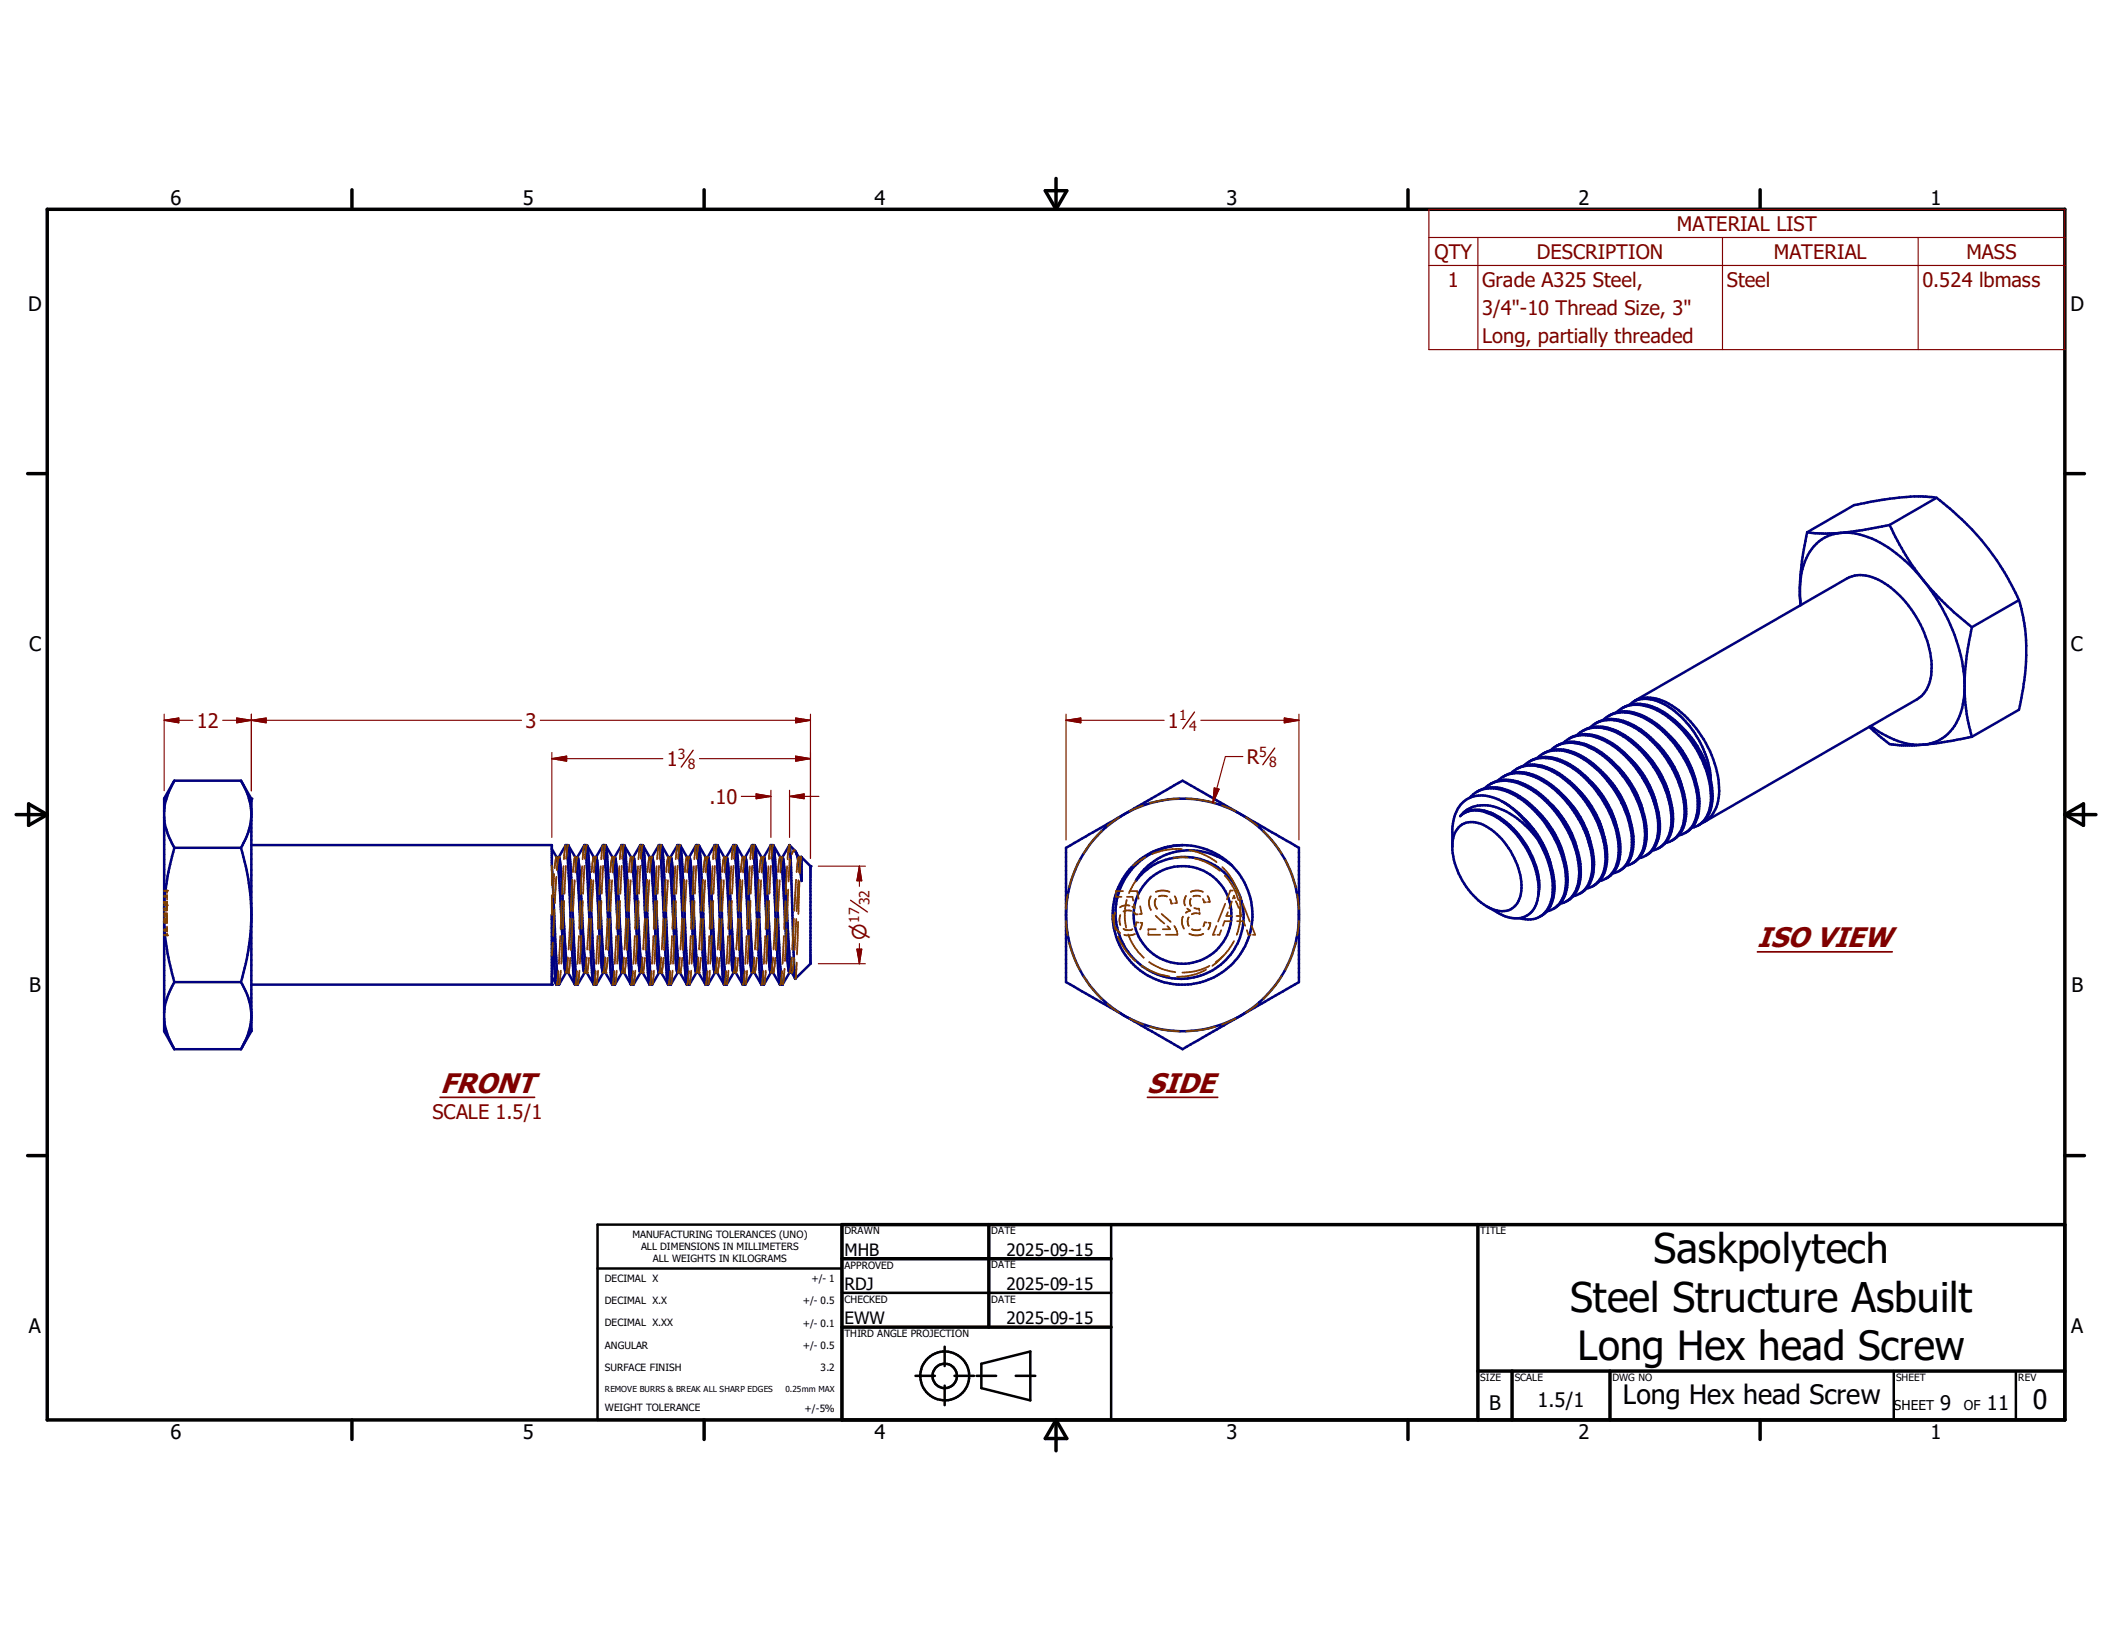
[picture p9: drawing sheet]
<svg xmlns="http://www.w3.org/2000/svg" width="279mm" height="216mm" viewBox="0 0 279 216" stroke-linecap="round" stroke-linejoin="round" font-family="sans-serif">
<circle cx="107.4" cy="114.7" r=".17" fill="#000080"/>
<g fill="none" stroke="#000080" stroke-width=".33">
<path d="M73.1 111.9v2.8l.5 10 .2 4.4 .2 1.3M75.3 112l.1 .5 .2 2.3 .6 13.3 .3 2.3M77.8 112l.1 .5 .2 2.3 .6 13.3 .3 2.3M80.2 112l.2 .5 .1 2.3 .6 11.5a17.9 17.9 0 0 0 .3 4.1M82.7 112l.2 1.6 .6 13.1 .2 2.7 .2 1M85.2 112l.1 .7 .2 2.4 .5 11.6a15.6 15.6 0 0 0 .4 3.7M87.6 112l.3 1.8 .6 13.3 .2 2.5 .1 .8M90.1 112l.3 1.8 .6 13.3 .1 2.5 .2 .8M92.6 112l.2 1.8 .6 13.3 .2 2.5 .2 .8M95 112l.3 1.8 .6 13.6 .2 2.2 .1 .8M97.5 112a24.5 24.5 0 0 1 .4 4.6l.5 10.8 .2 2.4 .1 .6M100 112a20.3 20.3 0 0 1 .3 4.2l.6 11.2 .1 2.4 .2 .6"/>
<path d="M102.5 112l.1 1.1 .2 2.7 .5 11.6 .2 2.4 .2 .6M104.6 111.9v.1M104.6 112l.2 2.9 .4 12.8 .2 2M105.3 112.7a10.5 10.5 0 0 1 .8 3.5l.1 .5v-3.2M106.1 113.5h.1M107.4 114.7v13M74 130.4h.1M74.1 130.4h-.1M76.5 130.4h.1M79 130.4h.1M81.5 130.4h-.1M83.9 130.4h.1"/>
<path d="M86.4 130.4h.1M88.9 130.4h.1M91.3 130.4h.1M93.8 130.4h.1M96.3 130.4h.1M98.7 130.4h.1M101.2 130.4h.1M103.7 130.4h.1"/>
</g>
<circle cx="73.1" cy="130.4" r=".17" fill="#000080"/>
<g fill="none" stroke="#000080" stroke-width=".33">
<path d="M75 111.9l-.1 .1M75 112l.1 .8 .2 2.5 .6 12.3a8.5 8.5 0 0 0 .3 2.8M77.4 111.9v.1M77.5 112a44.4 44.4 0 0 1 .4 6.6l.4 8.6 .2 2.5 .2 .7M79.9 111.9v.1M79.9 112l.2 1 .2 2.7 .5 11.6 .2 2.4 .1 .7M82.4 111.9l-.1 .1M82.4 111.9v.1M82.4 112a17.9 17.9 0 0 1 .3 4l.6 11.6 .1 2.1 .2 .7M84.8 111.9v.1M84.9 112l.2 2.3 .6 13a12 12 0 0 0 .4 3.1M84.9 111.9v.1"/>
<path d="M87.3 111.9v.1M87.3 112a74.7 74.7 0 0 1 .6 8.4l.3 7.2 .3 2.8M89.8 111.9l-.1 .1M89.8 111.9l.2 1.3 .2 2.8 .5 11.9 .2 2 .1 .5M92.2 111.9v.1M92.3 111.9v.1M92.3 112l.2 1.2 .1 2.8 .6 11.9 .3 2.5M94.7 111.9v.1M94.7 111.9l.2 .5 .1 2.2 .6 13.3 .2 2.1 .1 .4M97.2 111.9l-.1 .1M97.2 111.9v.1M97.2 112l.2 1.5 .2 3 .5 11.4 .2 2.1 .1 .4"/>
<path d="M99.6 111.9v.1M99.7 111.9l.1 .5 .2 2.2 .6 13.6 .2 1.8 .1 .4M102.1 111.9v.1M102.1 111.9l.1 .1M102.2 112l.2 2.6 .6 12.6a12.5 12.5 0 0 0 .4 3.2M104.6 111.9v.1M73.1 130.4v-9.2l.3 6.5 .2 2 .1 .7M83.6 130.4h.1M88.5 130.4h.1M93.5 130.4h.1"/>
</g>
<circle cx="73.7" cy="130.4" r=".17" fill="#000080"/>
<g fill="none" stroke="#000080" stroke-width=".33">
<path d="M74 113.5v.1M74.1 113.6l.1 .5 .2 2.4 .6 10.5 .2 1.8M76.5 113.5v.1M76.5 113.6l.2 .5 .2 2.4 .6 10.5 .2 1.8M79 113.5v.1M79 113.6l.2 1.2 .1 1.7 .6 10.5 .3 1.8M81.4 113.5v.1M81.5 113.6l.3 2.1 .5 10.2 .3 2.9M83.9 113.5v.1M83.9 113.6l.3 2.1 .6 10.2 .3 2.9M86.4 113.5v.1M86.4 113.6l.3 2.1 .6 10.5 .3 2.6"/>
<path d="M88.9 113.5v.1M88.9 113.6l.2 1.4 .6 11.2 .3 2.6M91.3 113.5v.1M91.3 113.6l.2 .6 .1 1.7 .6 10.3 .3 2.6M93.8 113.5v.1M93.8 113.6l.4 3.5 .5 9.1 .3 2.6M93.8 113.6h.1M96 113.6l.3 2 .6 11.6 .1 1.2 .2 .4M96.3 113.5v.1M96.3 113.6l.3 2.3 .6 11.3 .2 1.6M96.3 113.6h.1M98.4 113.6l.3 2 .7 11.6 .1 1.2 .2 .4"/>
<path d="M98.7 113.5v.1M98.8 113.6l.3 2.3 .5 10.6 .3 2.3M98.8 113.6h.1M100.9 113.6l.3 2.3 .6 11.3 .2 1.2 .1 .4M101.2 113.5v.1M101.2 113.6l.3 1.6 .6 11.3 .3 2.3M101.2 113.6h.1M103.4 113.6l.3 2.3 .6 11.3 .2 1.3 .1 .3M103.4 113.6h.1M103.7 113.5v.1M103.7 113.6l.3 2.6 .6 10.3 .1 1.7 .2 .6M103.7 113.6h.1"/>
<path d="M105.9 113.6l.1 .6 .2 2.5M105.9 113.6h.1M106.1 113.5v.1M106.2 113.6h.1"/>
</g>
<circle cx="94.7" cy="128.8" r=".17" fill="#000080"/>
<path d="M93.5 113.6l.3 2 .5 10.3 .4 2.9" fill="none" stroke="#000080" stroke-width=".33"/>
<circle cx="92.2" cy="128.8" r=".17" fill="#000080"/>
<path d="M91 113.6l.3 2 .6 10.3 .1 1.9 .2 1" fill="none" stroke="#000080" stroke-width=".33"/>
<circle cx="89.8" cy="128.8" r=".17" fill="#000080"/>
<path d="M88.6 113.6l.2 1.1 .6 11.2 .2 2.4 .1 .5" fill="none" stroke="#000080" stroke-width=".33"/>
<circle cx="87.3" cy="128.8" r=".17" fill="#000080"/>
<path d="M86.1 113.6l.3 1.8 .5 10.5 .2 2.4 .2 .5" fill="none" stroke="#000080" stroke-width=".33"/>
<circle cx="84.8" cy="128.8" r=".17" fill="#000080"/>
<g fill="none" stroke="#000080" stroke-width=".33">
<path d="M21.7 105.8v30.8M21.7 108.3a9.2 9.2 0 0 0 1.4 4M21.7 107.4a9.6 9.6 0 0 1 1.4-4h8.8l1 2.1 .3 1.3 .1 .8M23.1 112.3h8.8M23.1 112.3a32.2 32.2 0 0 0-1.4 8.1M31.9 112.3l.8 3 .5 3.8 .1 1.6v15.9M33.3 105.8v2.3l-.2 1.3-.4 1.4-.8 1.5M73.8 113.6l.3 2.6 .6 11.2 .2 1.4M76.2 113.6l.3 2.6 .7 11.2 .2 1.4M78.7 113.6l.3 1.8 .6 11.3 .3 2.1M81.2 113.6l.1 1 .2 1.8 .6 10.3 .1 1.6 .2 .5M83.6 113.6l.3 1.8 .6 10.5 .2 2.4 .1 .5"/>
<path d="M21.7 122a32.7 32.7 0 0 0 1.4 8.1M23.1 130.1h8.8M23.1 130.1l-.7 1.4a8.3 8.3 0 0 0-.7 2.6M31.9 130.1l1 2 .3 1.1 .1 1.1M33.3 134.8l-.1 1-.3 1.1-1 2.1h-8.8l-.4-.9a8.1 8.1 0 0 1-1-3.2M33.3 121.7l-.1 2.1-.3 2.1-1 4.2M74.9 128.8h.1M79.9 128.8h.1"/>
</g>
<circle cx="33.3" cy="105.8" r=".17" fill="#000080"/>
<g fill="none" stroke="#000080" stroke-width=".33">
<path d="M238.4 78.8l.1 1.4M239.4 70.5l2.1 .2 2.4-.1M239.4 70.5l-.7 3.8-.3 3.6M243.9 70.6a10.9 10.9 0 0 1 7.3 2.7 25.3 25.3 0 0 1 4.6 4.7l.7 .8a37.7 37.7 0 0 0 4.7 4.3M243.9 70.6a5.6 5.6 0 0 0-5 4.3l-.3 1.6a12.4 12.4 0 0 0-.1 3.7M250.3 69.5l-3.6 .7-2.8 .4M250.3 69.5a38.8 38.8 0 0 0 5.4 8.6 23.4 23.4 0 0 1 4.6 12.8 8.6 8.6 0 0 1-2.2 6.3 5.1 5.1 0 0 1-3.3 1.4M256.6 65.9h-.3a28.5 28.5 0 0 0-9.3 .7l-1.4 .3-6.2 3.6M256.6 65.9l-6.3 3.6M256.6 65.9a34.2 34.2 0 0 1 10.9 13.6M267.5 79.5l-6.3 3.6M267.5 79.5a25.6 25.6 0 0 1 .3 12.9l-.3 1.6-6.3 3.6"/>
<path d="M204.4 99.9a5.1 5.1 0 0 1 5.4 .4 14.6 14.6 0 0 1 6.6 11.2 4.2 4.2 0 0 1-1.7 3.7l-.2 .2M205.4 99.4a4.1 4.1 0 0 1 4.3-.7 12.8 12.8 0 0 1 6.6 6.2 11 11 0 0 1 1.5 7.1 3.2 3.2 0 0 1-2.4 2.7M206.1 98.9a4.5 4.5 0 0 1 4.4-.1 14 14 0 0 1 6.9 7.8 10.5 10.5 0 0 1 .7 4.6 3.9 3.9 0 0 1-1.9 3.2M207.8 97.8a4.8 4.8 0 0 1 5.1 .3 14.4 14.4 0 0 1 7 11 4.4 4.4 0 0 1-1.7 4.1l-1 .5M207.9 97.8l-.8 .6M207.9 97.8a5.1 5.1 0 0 1 5 .5 13.2 13.2 0 0 1 4.4 4.3 15.4 15.4 0 0 1 2 4.4 7.3 7.3 0 0 1-.2 5.2l-.5 .7-.5 .4M209.6 96.9a4.5 4.5 0 0 1 4.4-.2 14.2 14.2 0 0 1 7.7 11.8 4.1 4.1 0 0 1-2 3.8M209.6 96.8l-.7 .6M209.6 96.8a5.1 5.1 0 0 1 5.1 .5 14.6 14.6 0 0 1 6.7 10.8 4.5 4.5 0 0 1-1.5 4.1l-1 .5M210.6 96.4a4.5 4.5 0 0 1 5.1-.7 13.8 13.8 0 0 1 6.8 7.5 9 9 0 0 1 .5 6.5l-.4 .7a2.85 2.85 0 0 1-1.1 1M211.6 95.7l-.3 .1M211.6 95.7a5.4 5.4 0 0 1 4.8 .6 14.4 14.4 0 0 1 6.8 11.2 4.2 4.2 0 0 1-1.6 3.8l-1 .4"/>
<path d="M212.4 95.4a4.2 4.2 0 0 1 4.7-.6 13.9 13.9 0 0 1 7.2 8.3 8.1 8.1 0 0 1 0 6.1l-.5 .7-.4 .3M213.1 94.9a4.6 4.6 0 0 1 4.7 0 14.3 14.3 0 0 1 7.3 11.6 4.4 4.4 0 0 1-1.5 3.6l-1.2 .6M214.1 94.4a4.2 4.2 0 0 1 4.7-.6 13.7 13.7 0 0 1 7.1 7.9 9 9 0 0 1 .4 5.9 3.1 3.1 0 0 1-2.2 2.1M215.8 93.4a6 6 0 0 1 5.1 1.2 15.2 15.2 0 0 1 5.7 8.6 6.6 6.6 0 0 1-.5 5.2l-.3 .4-.8 .5M215.8 93.4l-1 .4M216.6 92.8l28.1-16.2a4.6 4.6 0 0 1 4.6 .4 14.3 14.3 0 0 1 6.6 11.5 4.6 4.6 0 0 1-1.9 4.1l-28.2 16.2M216.6 92.8l-.7 .6M216.6 92.8a4.5 4.5 0 0 1 4.5 .4 14.3 14.3 0 0 1 6.7 11.6 4.7 4.7 0 0 1-2 4.1l-.3 .1M216.6 92.8a4.8 4.8 0 0 1 4.5 .9 12.8 12.8 0 0 1 5.5 9.6M217.7 99.5a12.7 12.7 0 0 1 3.4 5.8M219.5 98.5a12.6 12.6 0 0 1 3.4 5.8M221.3 97.5a13.1 13.1 0 0 1 3.3 5.8"/>
<path d="M223 96.5a13.4 13.4 0 0 1 3.4 5.7M247.6 96.3l1.6 1.4a2.78 2.78 0 0 0 2.4 1h2l1.2-.1M247.8 96.2a11.2 11.2 0 0 0 6.5 2.5l.5-.1M261.2 83.1l-.5 2.7a29.6 29.6 0 0 0-.4 6.8l.3 2.4 .6 2.6M261.2 97.6l-2.8 .5-3.6 .5M23.1 103.4l-1.4 2.4M31.9 103.4l1.4 2.4M33.3 107.8v13.4M33.3 111.9h39.8M73.1 112.4l.7 1.2M73.7 113.5h.3M74 113.5l1-1.6h.3l.9 1.7"/>
<path d="M76.2 113.5h.3M77.4 112l-.9 1.5M77.4 111.9h.3M77.8 112l.9 1.6M78.7 113.5h.3M79 113.5l.9-1.6h.3l1 1.7M81.1 113.5h.3M82.3 112l-.9 1.5M82.4 111.9h.3M82.7 112l.9 1.6M83.6 113.5h.3M83.9 113.5l.9-1.6h.3l1 1.7"/>
<path d="M86.1 113.5h.3M87.3 112l-.9 1.5M87.3 111.9h.3M87.7 112l.9 1.6M88.5 113.5h.4M90.1 111.9h-.3l-1 1.6M90.1 112l.9 1.6M91 113.5h.3M92.2 112l-.9 1.5M92.2 111.9h.4M92.6 112l.9 1.6M93.5 113.5h.3"/>
<path d="M95 111.9h-.3l-.9 1.6M95.1 112l.9 1.6M96 113.5h.3M97.1 112l-.9 1.5M97.2 111.9h.3M97.5 112l.9 1.6M99.6 112l-.9 1.5h-.3M99.7 111.9h.3M100 112l.9 1.6M102.1 112l-.9 1.5h-.3M102.1 111.9h.3M102.5 112l.9 1.6"/>
<path d="M104.6 112l-.9 1.5h-.3M104.6 111.9l.7 .8M105.4 112.8l.5 .8M105.8 113.5h.3M106.1 113.5l1.3 1.2M148.9 107.8l-7.7 4.5v17.8l7.7 4.4M148.9 107.8l7.8-4.4 15.4 8.9v17.8l-7.7 4.4M148.9 107.8a15.4 15.4 0 0 0 0 26.7M149.6 107.5a15.4 15.4 0 0 1 22.5 12.9M155.9 112a9.2 9.2 0 0 0-8 12.1 9.2 9.2 0 0 0 13.7 5 9.2 9.2 0 0 0 1.6-14.4M155.9 112a8.9 8.9 0 0 0-7.9 7 8.9 8.9 0 0 0 4.3 9.6 8.3 8.3 0 0 0 9.5-.9 8.3 8.3 0 0 0 2.4-9.2 7.9 7.9 0 0 0-13.7-1.8 8.3 8.3 0 0 1 11.2-3.1l1.5 1.1M155.9 112a9.3 9.3 0 0 1 7.3 2.7"/>
<path d="M194.2 107.6a4.2 4.2 0 0 1 3.4 .3 12.3 12.3 0 0 1 6.2 9.3 4.3 4.3 0 0 1-1.4 4 3.9 3.9 0 0 1-4-.3l-1.4-.8M194.2 107.6l-.8 .5 .3-.3a4 4 0 0 1 4.5-.9 12.2 12.2 0 0 1 5.4 4.1M194.2 107.6l-.2 .1M194.2 107.6l.2-.1a3.7 3.7 0 0 1 2.3-.1 10.4 10.4 0 0 1 6.1 5.7 8.5 8.5 0 0 1 1 5.4M194.7 105.7a4 4 0 0 1 4.6-1 12.8 12.8 0 0 1 6.7 6.5 10.3 10.3 0 0 1 1.3 7.1 3.2 3.2 0 0 1-2.4 2.4M195.6 104.9a5.1 5.1 0 0 1 5.4 .4 14.4 14.4 0 0 1 6.7 11.2 4.1 4.1 0 0 1-1.9 3.9M196.7 104.4a4.6 4.6 0 0 1 5.4-.5 14.3 14.3 0 0 1 6.8 8.6 7.7 7.7 0 0 1-.1 5.7l-.2 .2a2.85 2.85 0 0 1-1.1 1M197.6 103.8l-.2 .1M197.7 103.7a5.4 5.4 0 0 1 4.8 .7 14.1 14.1 0 0 1 5.8 6.9 9.1 9.1 0 0 1 .5 6.7 2.96 2.96 0 0 1-2.1 1.7M198.4 103.4a4.2 4.2 0 0 1 4.7-.6 13.8 13.8 0 0 1 7.4 8.8 7.1 7.1 0 0 1-.3 5.9 2.9 2.9 0 0 1-1.8 1.2M198.9 106.1a4.4 4.4 0 0 0-5 .1 5.1 5.1 0 0 0-1.5 3.6v2.8a10.2 10.2 0 0 0 4.8 7.6 2.79 2.79 0 0 0 3.8-.5 5.9 5.9 0 0 0 0-5.1 9 9 0 0 0-5.2-5.6 2.5 2.5 0 0 0-3.3 2.4l-.1 .3M198.9 106.1a13.2 13.2 0 0 1 4.7 4.9"/>
<path d="M198.9 106.1l1.8 1.2 1.6 1.6M199.1 102.9a4.6 4.6 0 0 1 4.8 0 14.3 14.3 0 0 1 7.3 11.6 4.4 4.4 0 0 1-1.5 3.6l-.5 .3M200.2 102.4a4.2 4.2 0 0 1 4.6-.6 13.7 13.7 0 0 1 7.1 7.9 8.6 8.6 0 0 1 .3 6.2 2.92 2.92 0 0 1-2 1.8M200.9 101.9a4.3 4.3 0 0 1 4.4-.1 9.8 9.8 0 0 1 3.3 2.2 14.6 14.6 0 0 1 4.3 9.2 4.2 4.2 0 0 1-1.7 4.1l-.2 .1M201.9 101.4a4.2 4.2 0 0 1 4.7-.6 13.6 13.6 0 0 1 6.9 7.4 9.1 9.1 0 0 1 .5 6.8 2.96 2.96 0 0 1-2.1 1.7M202 108.6l.3 .3M202.3 108.9a14 14 0 0 1 3.6 8.9 3.8 3.8 0 0 1-2.4 3.9l-1.1 .1-1.1-.2M202.3 108.9a12.4 12.4 0 0 1 3.1 5.4M202.6 100.9a5.1 5.1 0 0 1 5.4 .4 14.1 14.1 0 0 1 3.8 3.4 14.5 14.5 0 0 1 2.8 7.1 4.6 4.6 0 0 1-1.4 4.3l-.4 .3M203.6 111a12 12 0 0 1 2 8 3.7 3.7 0 0 1-1.5 2.4M203.6 100.4a4.2 4.2 0 0 1 4.7-.6 13.9 13.9 0 0 1 7.3 8.3 8.1 8.1 0 0 1 0 6.1 2.95 2.95 0 0 1-2 1.5M203.8 107.5a12.7 12.7 0 0 1 3.4 5.8"/>
<path d="M205.5 106.6a12.7 12.7 0 0 1 3.4 5.7M207.3 105.5a12.6 12.6 0 0 1 3.3 5.8M209 104.5a13.4 13.4 0 0 1 3.4 5.8M210.8 103.5a12.7 12.7 0 0 1 3.3 5.8M212.5 102.5a12.4 12.4 0 0 1 3.4 5.8M214.3 101.5a12.9 12.9 0 0 1 3.3 5.8M216 100.5a12.6 12.6 0 0 1 3.4 5.8M21.7 136.6l1.4 2.4M33.3 130.4h39.8M33.3 136.6l-1.4 2.4M73.1 129.4l.6 1M73.7 130.4h.3"/>
<path d="M75 128.8h.2M75 128.8l-.9 1.6M75.2 128.8l1 1.6M76.2 130.4h.3M77.4 128.8h.3M77.5 128.8l-1 1.6M77.7 128.8l1 1.6M78.7 130.4h.3M79.9 128.8h.3M79.9 128.8l-.9 1.6M80.2 128.8l.9 1.6M81.1 130.4h.3"/>
<path d="M82.4 128.8h.3M82.4 128.8l-.9 1.6M82.6 128.8l1 1.6M83.6 130.4h.3M84.8 128.8h.3M84.9 128.8l-1 1.6M85.1 128.8l1 1.6M86.1 130.4h.3M87.3 128.8h.3M87.3 128.8l-.9 1.6M87.6 128.8l.9 1.6M88.5 130.4h.4"/>
<path d="M89.8 128.8h.3M89.8 128.8l-.9 1.6M90 128.8l1 1.6M91 130.4h.3M92.2 128.8h.3M92.3 128.8l-1 1.6M92.5 128.8l1 1.6M93.5 130.4h.3M94.7 128.8h.3M94.7 128.8l-.9 1.6M95 128.8l.9 1.6M95.9 130.4h.4"/>
<path d="M97.4 128.8l1 1.6M97.5 128.8h-.3l-.9 1.6M98.4 130.4h.3M99.9 128.8l1 1.6M99.9 128.8h-.2l-1 1.6M100.9 130.4h.3M102.4 128.8l.9 1.6M102.4 128.8h-.3l-.9 1.6M103.4 130.4h.3M104.9 128.8h-.3l-.9 1.6M107.4 127.7l-2 1.9-.5-.8M148.9 134.5l7.8 4.5 7.7-4.5"/>
<path d="M148.9 134.5a15.5 15.5 0 0 0 15.5 0M172.1 122a15.5 15.5 0 0 1-7.7 12.5"/>
<circle cx="156.7" cy="121.2" r="6.5"/>
</g>
<g fill="none" stroke="#804000" stroke-width=".23">
<path d="M21.7 119.9h.2M21.7 118.8h.2M21.7 118h.2M21.7 119.6h.2M21.7 119.7h.2M21.7 118.6h.2M21.7 119.5h.2M22 119.5h.1v1M22 119.9h.1M22 118.8h.1M22 118h.1M22 119.6h.1"/>
<path d="M22 119.7h.1M22 118.6h.1M22 119.5h.1M22.1 119.9h.1M22.1 118h.1M22.1 118v.3M22.1 118.5v.7M73.1 118.6v2.6l.1-1.6M73.1 114.7v.5M73.1 115.2v2.1M73.4 115.8l-.2 3.1M73.7 116.1l-.2 3.5"/>
<path d="M73.7 113.5v.1M73.7 113.5l-.2 1.5M73.7 113.5h.1M73.8 113.6h.1M74 113.6h.1M74 113.6l-.2 1.7M74 113.5v.1M74.4 119.4l-.1 3.7M74.7 114.7l-.2 3.7M74.7 119.3l-.1 3.7M74.9 112l-.2 1.8M75 114.7l-.2 3.7"/>
<path d="M75.2 112l-.2 1.8M75.3 111.9l-.1 .1M75.8 116.5l-.2 4.1M76.1 116.6l-.2 4.1M76.2 113.6l-.3 1.9M76.2 113.6h.1M76.5 113.5l-.3 2.1M76.5 113.5v.1M76.9 119.4l-.2 3.7M77.1 114.7l-.2 3.7M77.2 119.3l-.2 3.7M77.4 112l-.2 1.8"/>
<path d="M77.4 114.7l-.1 3.7M77.6 112.8l-.1 1M77.7 112l-.1 .8M77.7 111.9v.1M78.3 116.5l-.2 4.1M78.6 116.6l-.2 4.1M78.7 113.6l-.3 1.9M78.7 113.5v.1M78.7 113.5h.1M79 113.6l-.2 .6-.1 1.4M79 113.5v.1M79.4 119.4l-.2 3.7"/>
<path d="M79.6 114.7l-.2 3.7M79.7 119.3l-.2 3.7M79.9 112l-.3 1.8M79.9 114.7l-.2 3.7M80 112.8l-.1 1M80.2 112l-.1 .8M80.2 111.9v.1M80.8 116.5l-.3 4.1M81.1 116.6l-.2 4.1M81.1 113.6l-.3 1.9M81.1 113.5l.1 .1M81.1 113.5h.1"/>
<path d="M81.4 113.6l-.3 2M81.4 113.5v.1M81.8 119.4l-.1 3.7M82.1 114.7l-.2 3.7M82.1 119.3l-.1 3.7M82.3 112l-.2 1.8M82.4 114.7l-.2 3.7M82.5 112.8l-.1 1M82.6 112l-.1 .8M82.7 111.9v.1M83.3 116.5l-.3 4.1M83.6 116.6l-.3 4.1"/>
<path d="M83.6 113.6l-.3 1.9M83.6 113.6h.1M83.6 113.5v.1M83.9 113.6l-.3 2M83.9 113.5v.1M84.3 119.4l-.2 3.7M84.5 114.7l-.2 3.7M84.6 119.3l-.1 3.7M84.8 112l-.2 1.8M84.8 114.7l-.1 3.7M85 112.8l-.1 1M85.1 112l-.1 .8"/>
<path d="M85.1 111.9v.1M85.7 116.5l-.2 4.1M86 116.6l-.2 4.1M86.1 113.6l-.3 1.9M86.1 113.5v.1M86.4 113.5l-.3 2.1M86.4 113.6h-.1M86.4 113.5v.1M86.8 119.4l-.2 3.7M87 114.7l-.2 3.7M87.1 119.3l-.2 3.7M87.3 112l-.3 1.8"/>
<path d="M87.3 114.7l-.2 3.7M87.5 112.8l-.1 1M87.6 112l-.1 .8M87.6 111.9v.1M88.2 116.5l-.2 4.1M88.5 116.6l-.2 4.1M88.5 113.5l-.1 .7-.1 1.3M88.6 113.6h.1M88.8 113.6l-.1 .4-.1 1.6M88.8 113.5v.1M88.9 113.5v.1M89.2 119.4l-.1 3.7"/>
<path d="M89.5 114.7l-.2 3.7M89.5 119.3l-.1 3.7M89.7 112l-.2 1.8M89.8 114.7l-.2 3.7M90 112l-.2 1.8M90.1 111.9v.1M90.7 116.5l-.3 4.1M91 116.6l-.3 4.1M91 113.6l-.2 .6-.1 1.3M91 113.5v.1M91 113.6h.1M91.3 113.5l-.3 2.1"/>
<path d="M91.3 113.5v.1M91.7 119.4l-.2 3.7M91.9 114.7l-.1 3.7M92 119.3l-.1 3.7M92.2 112l-.2 1.8M92.2 114.7l-.1 3.7M92.5 112l-.2 1.8M92.6 111.9l-.1 .1M93.1 116.5l-.2 4.1M93.4 116.6l-.2 4.1M93.5 113.5l-.2 .7-.1 1.3M93.5 113.5v.1"/>
<path d="M93.5 113.5h.1M93.5 113.6h.1M93.8 113.5l-.3 2.1M93.8 113.5v.1M94.2 119.4l-.2 3.7M94.4 114.7l-.2 3.7M94.5 119.3l-.2 3.7M94.7 112l-.2 1.8M94.7 114.7l-.2 3.7M95 112l-.2 1.8M95 111.9v.1M95.6 116.5l-.2 4.1"/>
<path d="M95.9 116.6l-.2 4.1M95.9 113.5l-.1 .5-.1 1.5M95.9 113.5l.1 .1M95.9 113.5h.1M96 113.6h.1M96.2 113.5l-.2 2.1M96.3 113.5v.1M96.6 119.4l-.1 3.7M96.9 114.7l-.2 3.7M97 119.3l-.2 3.7M97.1 112l-.2 1.8M97.2 114.7l-.2 3.7"/>
<path d="M97.5 111.9l-.2 .6-.1 1.3M98.1 116.5l-.3 4.1M98.4 116.6l-.3 4.1M98.4 113.5l-.1 .5-.2 1.5M98.4 113.5h.1M98.4 113.6h.1M98.7 113.5l-.2 1-.1 1.1M99.1 119.4l-.2 3.7M99.3 114.7l-.1 3.7M99.4 119.3l-.1 3.7M99.6 112l-.2 1.8M99.7 114.7l-.2 3.7"/>
<path d="M99.9 112l-.2 1.8M100 111.9l-.1 .1M100.5 116.5l-.2 4.1M100.8 116.6l-.2 4.1M100.9 113.5l-.2 .5-.1 1.5M100.9 113.5h.1M100.9 113.6h.1M101.2 113.6l-.2 .7-.1 1.3M101.6 119.4l-.2 3.7M101.8 114.7l-.2 3.7M101.9 119.3l-.2 3.7M102.1 112l-.2 1.8"/>
<path d="M102.1 114.7l-.2 3.7M102.3 112.8l-.1 1M102.4 111.9l-.1 .9M103 116.5l-.2 4.1M103.3 116.6l-.2 4.1M103.3 113.6l-.2 1.9M103.3 113.6h.1M103.4 113.6h.1M103.7 113.6l-.2 .9-.1 1.1M104.1 119.4l-.2 3.7M104.3 114.7l-.2 3.7M104.4 117.8l-.2 4.2"/>
<path d="M104.6 112l-.3 1.8M104.6 111.9v.1M104.6 112v.9M104.6 113.8v.9M104.6 112h.1M104.6 114.7l-.1 2.1M104.7 113.9l-.1 .8M105.3 112.7v-.1a.52 .52 0 0 0-.4 .6M105.5 116.5l-.3 4.1M105.8 116.6l-.3 4.1M105.8 113.6l-.1 .3-.2 1.6M105.9 113.6h.1"/>
<path d="M105.9 116.7l-.1 4.3M106.1 113.6l-.3 2M106.1 113.6l-.1 2.1M106.1 113.5v.1M141.5 118.5l-.3 1.9M143.1 113.9l-1 2-.4 1.6M146 110.1l-1.2 1.2-1.3 1.8M147.8 118.5v.3h.8M148.2 108.3l-1.5 1.1M148.8 118h-1v.3M149.3 119.2a8.1 8.1 0 0 0-.1 3.7M149.3 118.8h.7l.1 .5"/>
<path d="M149.6 120a1.65 1.65 0 0 0-1.2 .2M149.7 118h.9l.2 1M150.2 119.8l.1 .5-.3-.2M150.5 116.7l-.4 .5-.5 1.1M151.4 106.7l-1.8 .7M151.7 113.5l-1.6 1.2M152.5 118.7a1.68 1.68 0 0 0 0 1.8M153.1 118.1a2.3 2.3 0 0 1 1.8 0M153.1 119.1a1.1 1.1 0 0 0 .2 1.3M153.5 118.7l.3-.1 .8 .1M155 119.1l.2 .6h.2M155.6 118.7l.3 .9h-.3"/>
<path d="M156.2 105.8l-2.2 .2-1.7 .4M156.6 112.5a8.9 8.9 0 0 0-4 .6M157.1 118.7a1.34 1.34 0 0 0-.1 1.2M157.1 105.8l2.2 .2 1.7 .4M157.3 113.6l-.9-.1-.9 .1M157.6 112.6a8.3 8.3 0 0 1 3.6 1.6M157.8 118.1a1.83 1.83 0 0 1 1.6 0M157.8 119a.84 .84 0 0 0 0 1M158.1 118.7l.3-.1 .6 .1M158.3 113.7h.1a8.3 8.3 0 0 1 3.2 1.6M159.4 119.1l.1 .4h.3M160 118.7l.3 .8h-.3"/>
<path d="M161.9 106.7l1.8 .7M161.9 114.9a7.7 7.7 0 0 1 2.1 3.3M162.3 116a7.5 7.5 0 0 1 1.8 3.2M162.3 119.7l-.9 2.4M163.2 119.4l-.4 .9M163.3 118h-.3l-.5 1.1M163.6 119l-.1-.4-.2 .4M163.6 118h.3l.5 1.1M163.7 119.4l.4 .9M164.2 119.2l.1 .9v1.1M164.7 119.7l.9 2.4M165.1 108.3l.6 .4"/>
<path d="M165.7 108.7l.9 .7M167.3 110.1l.7 .6M168 110.7l1 1.2M169 111.9l.8 1.2M170.3 113.9l.9 2 .4 1.5M171.6 117.4l.1 .1M171.9 118.5v.4M171.9 118.9l.2 1.5M21.7 123.2h.2M21.7 123.9h.2M21.7 121.8h.2M21.7 120.3h.2"/>
<path d="M21.7 121h.2M21.7 121.1h.2M21.7 120.6h.2M21.7 121.9h.2M21.7 122.2h.2M21.7 122h.2M21.7 121.6h.2M21.7 123.3h.2M21.7 123.8h.2M21.7 123.1h.2M21.7 122.1h.2M21.7 120.4h.2"/>
<path d="M21.7 120.9h.2M21.7 121.3h.2M22 123.2h.1M22 123.9h.1M22 121.8h.1M22 120.3h.1M22 121h.1M22 121.1h.1M22 120.6h.1M22 121.9h.1M22 122.2h.1M22 122h.1"/>
<path d="M22 121.6h.1M22 123.3h.1M22 123.8h.1M22 123.1h.1M22 122.1h.1M22 120.4h.1M22 120.9h.1M22 121.3h.1M22.1 123.9h.1M22.1 121.2v1.1M22.1 122.7v.7M22.1 123.7v.2"/>
<path d="M73.2 124.8l-.1 1.8M73.5 120.5l-.2 3.5M73.7 130.4h.1M73.9 129.9l-.2 .5M73.9 129.8v.1M74 128.6l-.1 1.2M74.1 130.4h-.1M74.2 124l-.2 3.7M74.3 128.6l-.2 1.8M74.5 123.9l-.1 3.8M74.9 128.8h.1M75 128.8h.1"/>
<path d="M75.2 126.8l-.2 2M75.3 128.8h.1M75.5 121.7l-.2 4.1M75.5 126.9l-.2 1.9M75.9 121.7l-.3 4.1M76.2 130.4h.1M76.3 129.8l-.1 .6M76.3 129.6l.1 .2M76.4 128.6v1M76.7 124l-.2 3.7M76.8 128.6l-.3 1.8M77 123.9l-.2 3.8"/>
<path d="M77.4 128.8h.1M77.5 128.8h.1M77.7 128.8h.1M77.7 126.8l-.2 2M78 121.7l-.2 4.1M78 126.9l-.1 1.3-.2 .6M78.3 121.7l-.2 4.1M78.7 130.4h.1M78.8 129.6l-.1 .8M78.9 128.6l-.1 1M79.2 124l-.2 3.7M79.2 128.6l-.2 1.8"/>
<path d="M79.5 123.9l-.2 3.8M80.2 128.8h.1M80.2 126.8l-.2 1.6-.1 .4M80.5 121.7l-.2 4.1M80.5 126.9l-.3 1.9M80.8 121.7l-.2 4.1M81.1 130.4h.1M81.3 129.6l-.1 .8M81.4 128.6l-.1 1M81.6 124l-.2 3.7M81.7 128.6l-.2 1.8M81.9 123.9l-.1 3.8"/>
<path d="M82.7 128.8h.1M82.7 126.8l-.2 1.6-.1 .4M82.9 121.7l-.2 4.1M83 126.9l-.1 1.1-.2 .8M83.3 121.7l-.3 4.1M83.6 130.4h.1M83.7 129.6l-.1 .8M83.9 128.6l-.1 1M84.1 124l-.2 3.7M84.2 128.6l-.3 1.8M84.4 123.9l-.2 3.8M85.1 128.8h.1"/>
<path d="M85.1 126.8l-.1 1.4-.2 .6M85.2 128.8h.1M85.4 126.9l-.2 1.9M85.4 121.7l-.2 4.1M85.7 121.7l-.2 4.1M86.1 130.4h.1M86.2 129.6l-.1 .8M86.3 128.6l-.1 1M86.6 124l-.2 3.7M86.6 128.6l-.2 1.8M86.9 123.9l-.2 3.8M87.6 128.8h.1"/>
<path d="M87.6 126.8l-.1 1.4-.2 .6M87.9 126.9l-.3 1.9M87.9 121.7l-.2 4.1M88.2 121.7l-.2 4.1M88.8 128.6l-.2 1.6-.1 .2M89 124l-.1 3.7M89.1 128.6l-.2 1.8M89.4 123.9l-.2 3.8M90 128.8h.1M90.1 126.8l-.2 1.4-.1 .6M90.1 128.8h.1M90.4 126.9l-.3 1.9"/>
<path d="M90.4 121.7l-.3 4.1M90.7 121.7l-.2 4.1M91.3 128.6l-.3 1.8M91.5 124l-.2 3.7M91.6 128.6l-.3 1.8M91.8 123.9l-.2 3.8M92.5 128.8h.1M92.5 126.8l-.1 1.4-.1 .6M92.6 128.8h.1M92.8 126.9l-.2 1.9M92.8 121.7l-.2 4.1M93.1 121.7l-.2 4.1"/>
<path d="M93.7 128.6l-.1 1.6-.1 .2M94 124l-.2 3.7M94 128.6l-.2 1.8M94.3 123.9l-.2 3.8M95 126.8l-.1 1.3-.2 .7M95.3 126.9l-.2 1.7v.2h-.1M95.3 121.7l-.2 4.1M95.6 121.7l-.2 4.1M96.2 128.6l-.3 1.8M96.5 124l-.2 3.7M96.5 128.6l-.2 1.8M96.8 123.9l-.2 3.8"/>
<path d="M97.5 126.8l-.1 1.3-.2 .7M97.8 126.9l-.2 1.5-.1 .4M97.8 121.7l-.2 4.1M98.1 121.7l-.2 4.1M98.4 130.4h.1M98.6 129.6l-.2 .8M98.7 128.6l-.1 1M98.9 124l-.2 3.7M99 128.6l-.3 1.8M99.2 123.9l-.2 3.8M99.9 126.8l-.1 1.3-.2 .7M100.2 126.9l-.1 1.5-.2 .4"/>
<path d="M100.2 121.7l-.2 4.1M100.6 121.7l-.3 4.1M101.1 128.6l-.1 1.4-.1 .4M101.4 124l-.2 3.7M101.4 128.6l-.2 1.8M101.7 123.9l-.2 3.8M102.4 126.8l-.2 1.8-.1 .2M102.7 126.9l-.1 1.5-.2 .4M102.7 121.7l-.2 4.1M103 121.7l-.2 4.1M103.4 130.4h.1M103.5 129.6l-.1 .8"/>
<path d="M103.6 128.6l-.1 1M103.9 124l-.2 3.7M103.9 128.3l-.2 2.1M104.2 123.1l-.2 4.2M104.9 126.8l-.2 1.8-.1 .2M105.2 126.9l-.1 1.4-.2 .5M105.2 121.7l-.2 4.1M105.5 121.7l-.2 4.1M105.5 127.5l-.1 2.2M105.7 122.1l-.1 4.3M141.2 122l.3 1.9M141.7 124.9l.4 1.6 1 2"/>
<path d="M143.5 129.3l.8 1.2 1.7 1.8M146.7 133l1.5 1.1M147.4 121.2l.4 1.9M147.7 122.8l.7 .8M147.7 120.9l-.1 .6v.8M148.1 124.1a9.4 9.4 0 0 0 2.3 3.2M148.4 121.2a1.78 1.78 0 0 0 0 1.3M148.8 123l.4 .2h.5l.3-.1M149.5 123.8a7.3 7.3 0 0 0 2 3M149.6 134.9l1.8 .8M149.9 120.6h-.7l-.4 .1M150.2 120.8l.3 .3h.2"/>
<path d="M150.4 123.7a2.15 2.15 0 0 1-1.5 .1M150.8 122.2h-.2l-.2 .5M151 120l.2 1-.2 .1M151.1 122.2h.2l-.3 .9M151.2 127.9a9.2 9.2 0 0 0 3.7 1.4M152.1 123.6v.2h1.6M152.3 127.4a7.4 7.4 0 0 0 3.4 1.4M152.3 136l1.7 .4 2.2 .2M153.1 123.1h-1v.2M153.1 121.3l1.1 1M153.9 121l1.2 1.1M154.7 122.7l.3 .4h-1"/>
<path d="M155.6 122.7l.4 .8M156 123.6v.2h-1.5M156.7 121.4a1.76 1.76 0 0 0 .1 1.6M157.3 120.3l.4 .3-.6 .3M157.5 121.5a1.37 1.37 0 0 0 0 1.2M157.6 123.7a2.05 2.05 0 0 0 1.8 0M157.9 123.1l.4 .1 .7-.1M158.2 120.3l.7 .1v.2M158.6 121h-.4l-.3 .1M158.9 120.8v.2h-.1M159.8 128.4a7.4 7.4 0 0 1-3.9 1M159.8 122.2h-.2l-.2 .5"/>
<path d="M160.1 122.2h.3l-.3 .9M160.2 127.9a7.1 7.1 0 0 1-3.6 .9M161 136l-1.7 .4-2.2 .2M161.1 122.7l-.4 1.1h.3M161.8 123.2l-.2 .6h-.3M162.1 126.6l-1.5 1.3M162.7 120.8l-.2 .5h.7M163.1 122h-.9l-.2 .6M163.5 124.7a7.6 7.6 0 0 1-2.5 2.7M163.7 134.9l-1.8 .8M163.9 122h.8l.3 .6M164.2 120.1a7.4 7.4 0 0 1-.4 3.7"/>
<path d="M164.3 120.8l.2 .5h-.7M165.2 123.2l.2 .6h.3M165.8 122.7l.5 1.1h-.3M166.6 133l-1.5 1.1M169.8 129.3l-.8 1.2-1.7 1.8M171.7 124.9l-.5 1.6-.9 2M172.1 122l-.2 1.9"/>
</g>
<path d="M232.8 126.1h17.9M58.3 145.3h12.5M152 145.3h9.3" fill="none" stroke="#800000" stroke-width=".23"/>
<g fill="none" stroke="#000" stroke-width=".46">
<path d="M6.3 27.7h267.3v160.4h-267.3zM46.6 25.1v2.6M93.3 25.1v2.6M138.5 25.3h2.8l-1.4 2.4zM139.9 23.6v4.1M186.5 25.1v2.6M233.2 25.1v2.6M3.7 62.7h2.6M273.6 62.7h2.5M2.1 107.9h4.2M3.8 106.5l2.5 1.4-2.5 1.4zM273.6 107.9h4.1"/>
<path d="M273.6 107.9l2.4-1.4v2.8zM3.7 153.1h2.6M273.6 153.1h2.5M111.5 166.7h35.7M111.5 175.8h35.7M131 162.2v13.6M195.8 162.2v25.9M273.6 162.2h-162.1v25.9M46.6 188.1v2.6M93.3 188.1v2.6M139.9 188.1v4.1M139.9 188.1l1.4 2.4h-2.8z"/>
<path d="M186.5 188.1v2.6M195.8 181.6h77.8M200.3 181.6v6.5M213.3 181.6v6.5M233.2 188.1v2.6"/>
</g>
<g fill="none" stroke="#000" stroke-width=".33">
<path d="M79.2 168h32.3M79.2 162.2h32.3v25.9h-32.3zM111.5 171.2h35.7M125.2 178.4v2.5M147.2 162.2v25.9M121.3 182.2h2.6M125.2 183.5v2.6M126.4 182.2h2.6M129.4 182.2h2.6M130 180.6l6.5-1.6v6.5l-6.5-1.6zM134.6 182.2h2.6M250.9 181.6v6.5"/>
<path d="M267.1 181.6v6.5"/>
<circle cx="125.2" cy="182.2" r="1.62"/>
<circle cx="125.2" cy="182.2" r="3.2"/>
</g>
<g fill="none" stroke="#800000" stroke-width=".15">
<path d="M189.3 27.7h84.3v18.6h-84.3zM189.3 31.5h84.3M189.3 35.2h84.3M195.8 31.5v14.8M228.2 31.5v14.8M254.1 31.5v14.8M21.7 95.4h3.8M21.7 95.4l2-.3v.6zM21.7 94.6v10.1M29.5 95.4h39.6M31.4 95.1l1.9 .3-1.9 .3zM33.3 94.6v10.2"/>
<path d="M33.3 95.4l2-.3v.6zM71.6 95.4h35.8M73.1 99.7v11.2M105.4 95.1l2 .3-2 .3zM107.4 94.6v19.1M141.2 95.4h13M141.2 95.4l2-.3v.6zM141.2 94.6v16.7M159.1 95.4h13M170.1 95.1l2 .3-2 .3zM172.1 94.6v16.7M73.1 100.5h14.7"/>
<path d="M73.1 100.5l2-.3v.6zM92.7 100.5h14.7M98.2 105.5h3.9M100.2 105.2l1.9 .3-1.9 .3zM102.1 104.7v6.2M104.6 105.5h3.9M104.6 105.5l1.9-.3v.6zM104.6 104.7v6.2M105.4 100.2l2 .3-2 .3zM108.4 114.7h6.2M113.9 114.7v2.7M113.9 114.7l.3 2h-.7z"/>
<path d="M160.9 104.4l.6 .1-.8 1.8zM164.7 100.2h-2.4l-1.6 6.1M108.4 127.7h6.2M113.5 125.7h.7l-.3 2zM113.9 125v2.7"/>
</g>
<g fill="#800000" stroke="#800000" stroke-width=".15">
<path d="M31.4 95.1l1.9 .3-1.9 .3z"/>
<path d="M21.7 95.4l2-.3v.6z"/>
<path d="M33.3 95.4l2-.3v.6z"/>
<path d="M105.4 95.1l2 .3-2 .3z"/>
<path d="M141.2 95.4l2-.3v.6z"/>
<path d="M170.1 95.1l2 .3-2 .3z"/>
<path d="M113.9 114.7l.3 2h-.7z"/>
<path d="M113.5 125.7h.7l-.3 2z"/>
<path d="M104.6 105.5l1.9-.3v.6z"/>
<path d="M100.2 105.2l1.9 .3-1.9 .3z"/>
<path d="M73.1 100.5l2-.3v.6z"/>
<path d="M105.4 100.2l2 .3-2 .3z"/>
<path d="M160.9 104.4l.6 .1-.8 1.8z"/>
</g>
<path d="M91.8 99.4l-1.5 2.2M158.2 94.3l-1.5 2.2M168.9 99.1l-1.6 2.2M112.7 119.2l2.2 1.6" fill="none" stroke="#800000" stroke-width=".18"/>
<g font-size="5.4">
<text x="219.1" y="167.3">Saskpolytech</text>
<text x="208" y="173.7">Steel Structure Asbuilt</text>
</g>
<text font-size="5.3" x="209" y="180.2">Long Hex head Screw</text>
<g font-size="3.8" fill="#800000">
<text x="232.8" y="125.5">ISO VIEW</text>
<text x="58.3" y="144.7">FRONT</text>
<text x="152" y="144.7">SIDE</text>
</g>
<g font-size="3.5">
<text x="215" y="186">Long Hex head Screw</text>
<text x="269.3" y="186.7">0</text>
</g>
<g font-size="2.7">
<text x="22.6" y="27.1">6</text>
<text x="69.3" y="27.1">5</text>
<text x="115.9" y="27.1">4</text>
<text x="162.5" y="27.1">3</text>
<text x="209.1" y="27.1">2</text>
<text x="255.7" y="27.1">1</text>
<text x="3.7" y="41.1">D</text>
<text x="274.3" y="41.1">D</text>
<text x="3.9" y="86.3">C</text>
<text x="274.4" y="86.3">C</text>
<text x="3.9" y="131.4">B</text>
<text x="274.4" y="131.4">B</text>
<text x="3.8" y="176.6">A</text>
<text x="274.4" y="176.6">A</text>
<text x="22.6" y="190.6">6</text>
<text x="69.3" y="190.6">5</text>
<text x="115.9" y="190.6">4</text>
<text x="162.5" y="190.6">3</text>
<text x="197.3" y="186.8">B</text>
<text x="203.7" y="186.4">1.5/1</text>
<text x="209.1" y="190.6">2</text>
<text x="255.7" y="190.6">1</text>
<text x="257" y="186.7">9</text>
<text x="263.2" y="186.7">11</text>
</g>
<g font-size="2.7" fill="#800000">
<text x="190" y="34.3">QTY</text>
<text x="203.6" y="34.3">DESCRIPTION</text>
<text x="222.2" y="30.6">MATERIAL LIST</text>
<text x="235" y="34.3">MATERIAL</text>
<text x="260.5" y="34.3">MASS</text>
<text x="191.8" y="38">1</text>
<text x="196.3" y="38.1">Grade A325 Steel,</text>
<text x="196.3" y="41.8">3/4&quot;-10 Thread Size, 3&quot;</text>
<text x="228.8" y="38.1">Steel</text>
<text x="254.7" y="38.1">0.524 lbmass</text>
<text x="196.3" y="45.5">Long, partially threaded</text>
<text x="26.1" y="96.4">12</text>
<text x="69.6" y="96.4">3</text>
<text x="88.3" y="101.5">1</text>
<text x="154.7" y="96.4">1</text>
<text x="165.2" y="101.2">R</text>
<text x="94" y="106.5">.10</text>
<text x="57.3" y="148.2">SCALE 1.5/1</text>
</g>
<text font-size="2.5" fill="#800000" x="114.8" y="124.5" transform="rotate(-90 114.8 124.5)">n</text>
<g font-size="2.3">
<text x="111.9" y="166.4">MHB</text>
<text x="133.3" y="166.3">2025-09-15</text>
<text x="111.9" y="170.9">RDJ</text>
<text x="133.3" y="170.9">2025-09-15</text>
<text x="111.9" y="175.4">EWW</text>
<text x="133.3" y="175.4">2025-09-15</text>
</g>
<g font-size="1.9" fill="#800000">
<text x="156.2" y="95.4">1</text>
<text x="89.8" y="100.5">3</text>
<text x="91.1" y="101.9">8</text>
<text x="157.5" y="96.8">4</text>
<text x="166.8" y="100.2">5</text>
<text x="168.1" y="101.6">8</text>
<text x="115.2" y="119.9" transform="rotate(-90 115.2 119.9)">32</text>
<text x="113.8" y="122.3" transform="rotate(-90 113.8 122.3)">17</text>
</g>
<g font-size="1.8">
<text x="250.9" y="186.7">SHEET</text>
<text x="260.2" y="186.7">OF</text>
</g>
<g font-size="1.3">
<text x="83.8" y="164">MANUFACTURING TOLERANCES (UNO)</text>
<text x="84.9" y="165.6">ALL DIMENSIONS IN MILLIMETERS</text>
<text x="86.5" y="167.2">ALL WEIGHTS IN KILOGRAMS</text>
<text x="111.9" y="163.5">DRAWN</text>
<text x="131.3" y="163.5">DATE</text>
<text x="131.3" y="168">DATE</text>
<text x="196.1" y="163.5">TITLE</text>
<text x="80.1" y="169.8">DECIMAL X</text>
<text x="80.1" y="172.8">DECIMAL X.X</text>
<text x="106.3" y="172.8">+/- 0.5</text>
<text x="107.5" y="169.8">+/- 1</text>
<text x="111.9" y="172.6">CHECKED</text>
<text x="111.9" y="168">APPROVED</text>
<text x="131.3" y="172.6">DATE</text>
<text x="80.1" y="175.7">DECIMAL X.XX</text>
<text x="80.1" y="178.6">ANGULAR</text>
<text x="106.3" y="175.7">+/- 0.1</text>
<text x="106.3" y="178.6">+/- 0.5</text>
<text x="111.9" y="177.1">THIRD ANGLE PROJECTION</text>
<text x="80.1" y="181.6">SURFACE FINISH</text>
<text x="108.7" y="181.6">3.2</text>
<text x="196.1" y="182.9">SIZE</text>
<text x="200.7" y="182.9">SCALE</text>
<text x="213.6" y="182.9">DWG NO</text>
<text x="251.2" y="182.9">SHEET</text>
<text x="267.4" y="182.9">REV</text>
<text x="80.1" y="186.9">WEIGHT TOLERANCE</text>
<text x="106.6" y="187">+/-5%</text>
</g>
<g font-size="1.1">
<text x="80.1" y="184.3">REMOVE BURRS &amp; BREAK ALL SHARP EDGES</text>
<text x="104.1" y="184.4">0.25mm MAX</text>
</g>
</svg>
